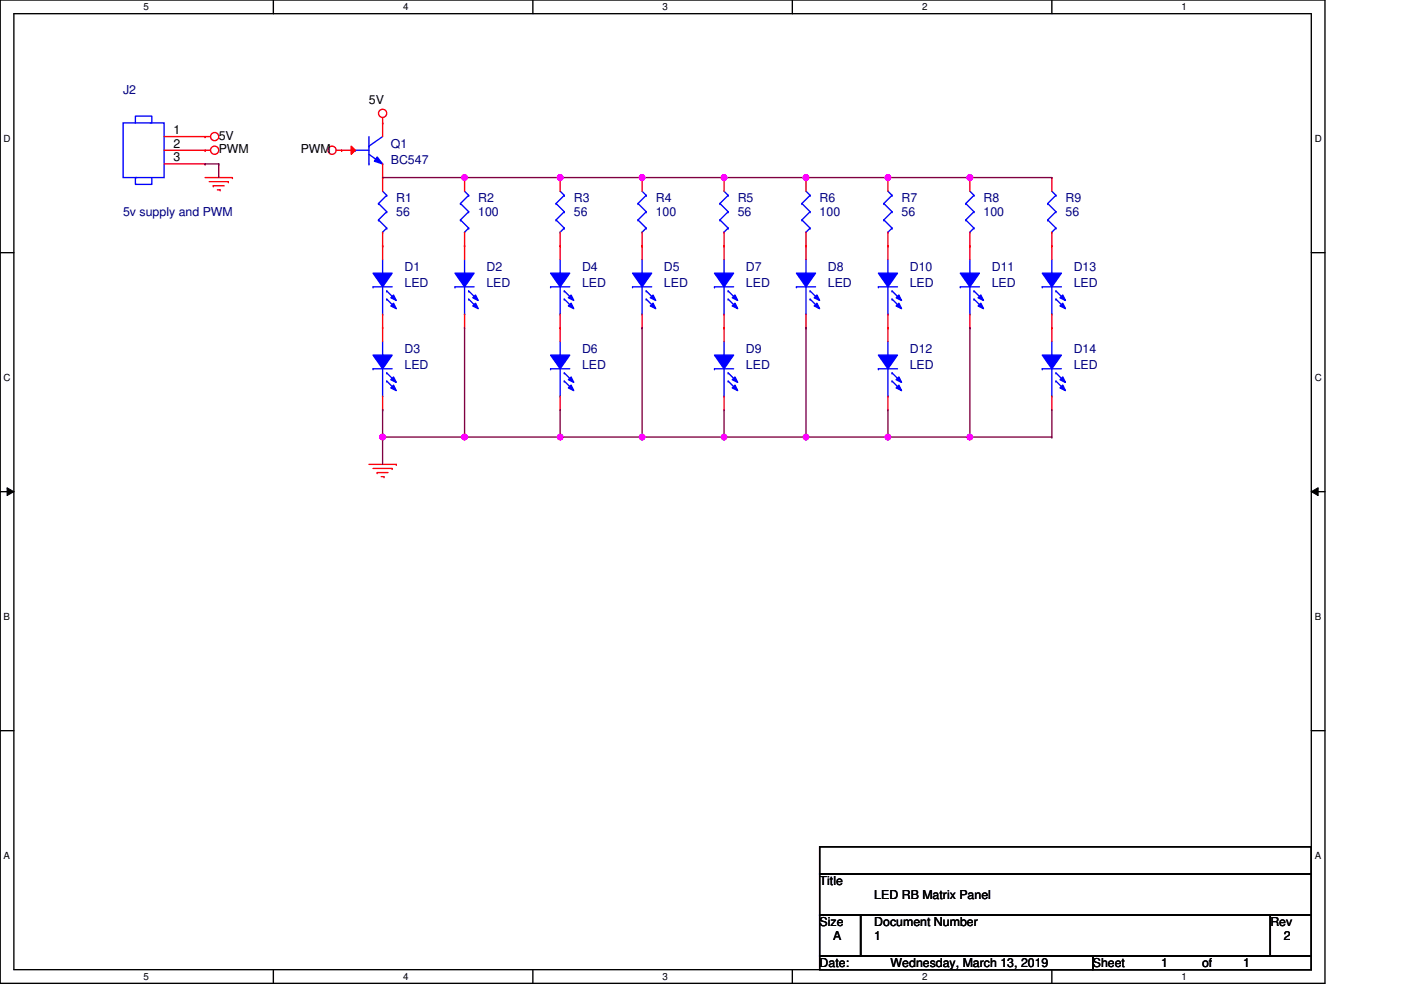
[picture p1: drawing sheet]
<svg xmlns="http://www.w3.org/2000/svg" width="297mm" height="210mm" viewBox="0 0 297 210" stroke-linecap="round" stroke-linejoin="round" font-family="sans-serif">
<path d="M0 0h280.9v208.5h-280.9zM2.9 2.9h275.1v202.7h-275.1z" fill="none" stroke="#000" stroke-width=".29"/>
<g fill="#fff">
<path d="M30.4 .3h1.2v2.3h-1.2z"/>
<path d="M30.4 205.9h1.2v2.3h-1.2z"/>
</g>
<path d="M58 0v2.9M58 205.6v2.9" fill="none" stroke="#000" stroke-width=".29"/>
<g fill="#fff">
<path d="M85.5 .3h1.1v2.3h-1.1z"/>
<path d="M85.5 205.9h1.1v2.3h-1.1z"/>
</g>
<path d="M113 0v2.9M113 205.6v2.9" fill="none" stroke="#000" stroke-width=".29"/>
<g fill="#fff">
<path d="M140.5 .3h1.1v2.3h-1.1z"/>
<path d="M140.5 205.9h1.1v2.3h-1.1z"/>
</g>
<path d="M168 0v2.9M168 205.6v2.9" fill="none" stroke="#000" stroke-width=".29"/>
<g fill="#fff">
<path d="M195.5 .3h1.2v2.3h-1.2z"/>
<path d="M195.5 205.9h1.2v2.3h-1.2z"/>
</g>
<path d="M223 0v2.9M223 205.6v2.9" fill="none" stroke="#000" stroke-width=".29"/>
<g fill="#fff">
<path d="M250.5 .3h1.2v2.3h-1.2z"/>
<path d="M250.5 205.9h1.2v2.3h-1.2z"/>
<path d="M.8 28.2h1.5v2.4h-1.5z"/>
<path d="M278.7 28.2h1.5v2.4h-1.5z"/>
<path d="M.8 78.9h1.5v2.3h-1.5z"/>
<path d="M278.7 78.9h1.5v2.3h-1.5z"/>
</g>
<path d="M0 53.6h2.9M278 53.6h2.9" fill="none" stroke="#000" stroke-width=".29"/>
<g fill="#fff">
<path d="M.8 129.6h1.4v2.3h-1.4z"/>
<path d="M278.7 129.6h1.4v2.3h-1.4z"/>
</g>
<path d="M0 104.2h2.9M278 104.2h2.9" fill="none" stroke="#000" stroke-width=".29"/>
<path d="M1.5 103.4l1.4 .8-1.4 .9zM278 104.2l1.5-.8v1.7z" fill="#000"/>
<path d="M1.5 103.4l1.4 .8-1.4 .9zM278 104.2l1.5-.8v1.7z" fill="none" stroke="#000" stroke-width=".21"/>
<g fill="#fff">
<path d="M.8 180.3h1.4v2.3h-1.4z"/>
<path d="M278.7 180.3h1.4v2.3h-1.4z"/>
</g>
<path d="M0 154.9h2.9M278 154.9h2.9M173.8 179.5h104.2v5.8h-104.2zM173.8 194h8.7v8.7h-8.7zM173.8 185.3h104.2v8.7h-104.2zM182.5 194h86.8v8.7h-86.8zM269.3 194h8.7v8.7h-8.7zM173.8 202.7h57.9v2.9h-57.9zM231.7 202.7h46.3v2.9h-46.3z" fill="none" stroke="#000" stroke-width=".29"/>
<g fill="none" stroke="#f00" stroke-width=".29">
<path d="M43.5 29h.1M43.5 31.9h.1M43.5 37.6h5.8M43.5 29h1.1M43.5 31.9h1.1M44.3 38.5h4.1M45.2 39.4h.1M45.2 39.4h2.3M48.4 38.5h.1M49.3 37.6h.1M71.3 31.9h1.1M72.4 31.9h.1"/>
<path d="M81.1 26.1h.1M81.1 24.9v1.2M46.1 40.3h.6M46.7 40.3h.1M78.2 98.5h5.8M79.1 99.3h4M83.1 99.3h.1M84 98.5h.1M80 100.2h.1M80 100.2h2.3M80.8 101.1h.6M81.4 101.1h.1"/>
<circle cx="45.5" cy="31.9" r=".87"/>
<circle cx="45.5" cy="29" r=".87"/>
<circle cx="70.4" cy="31.9" r=".87"/>
<circle cx="81.1" cy="24" r=".87"/>
</g>
<path d="M153.5 57.9h.1M153.5 55v2.9M151.5 60.8h4M151.5 60.8h.1M153.5 66.6h.1M153.5 60.8v5.8" fill="none" stroke="#00f" stroke-width=".29"/>
<path d="M151.5 57.9h4l-2 2.9z" fill-rule="evenodd" fill="#00f"/>
<path d="M151.5 57.9h4l-2 2.9z" fill="none" stroke="#00f" stroke-width=".29"/>
<path d="M155.8 64.3l.6 1.1-1.1-.5z" fill-rule="evenodd" fill="#00f"/>
<path d="M155.8 64.3l.6 1.1-1.1-.5z" fill="none" stroke="#00f" stroke-width=".29"/>
<path d="M155.8 62.6l.6 1.1-1.1-.6z" fill-rule="evenodd" fill="#00f"/>
<path d="M81.1 57.9h.1M81.1 55v2.9M79.1 60.8h.1M79.1 60.8h4M81.1 66.6h.1M81.1 60.8v5.8M154.4 61.7h.1M154.4 63.4h.1M154.4 61.7l1.7 1.7M154.4 63.4l1.7 1.8M155.8 62.6l.6 1.1-1.1-.6z" fill="none" stroke="#00f" stroke-width=".29"/>
<path d="M153.5 52.1h.1M153.5 52.1v2.9M153.5 69.5h.1M153.5 66.6v2.9" fill="none" stroke="#f00" stroke-width=".29"/>
<path d="M79.1 57.9h4l-2 2.9z" fill-rule="evenodd" fill="#00f"/>
<path d="M79.1 57.9h4l-2 2.9z" fill="none" stroke="#00f" stroke-width=".29"/>
<path d="M83.4 64.3l.6 1.1-1.1-.5z" fill-rule="evenodd" fill="#00f"/>
<path d="M83.4 64.3l.6 1.1-1.1-.5z" fill="none" stroke="#00f" stroke-width=".29"/>
<path d="M83.4 62.6l.6 1.1-1.1-.6z" fill-rule="evenodd" fill="#00f"/>
<g fill="none" stroke="#00f" stroke-width=".29">
<path d="M98.5 57.9h.1M98.5 55v2.9M170 43.1h.1M170 46.6h.1M170 43.1l1.8 1.8M170 46.6l1.8 1.8M170.9 49.2h.1M170.9 40.5l.9 .9M171.8 41.4h.1M171.8 44.9h.1M171.8 48.4h.1M171.8 41.4l-1.8 1.7"/>
<path d="M171.8 44.9l-1.8 1.7M171.8 48.4l-.9 .8M82 61.7h.1M82 63.4h.1M82 61.7l1.7 1.7M82 63.4l1.7 1.8M83.4 62.6l.6 1.1-1.1-.6zM96.5 60.8h.1M96.5 60.8h4M98.5 66.6h.1M98.5 60.8v5.8"/>
</g>
<path d="M170.9 37.6h.1M170.9 37.6v2.9M81.1 52.1h.1M81.1 52.1v2.9M170.9 52.1h.1M170.9 49.2v2.9M81.1 69.5h.1M81.1 66.6v2.9" fill="none" stroke="#f00" stroke-width=".29"/>
<path d="M96.5 57.9h4l-2 2.9z" fill-rule="evenodd" fill="#00f"/>
<path d="M96.5 57.9h4l-2 2.9z" fill="none" stroke="#00f" stroke-width=".29"/>
<path d="M100.8 64.3l.6 1.1-1.2-.5z" fill-rule="evenodd" fill="#00f"/>
<path d="M100.8 64.3l.6 1.1-1.2-.5z" fill="none" stroke="#00f" stroke-width=".29"/>
<path d="M100.8 62.6l.6 1.1-1.2-.6z" fill-rule="evenodd" fill="#00f"/>
<path d="M79.1 78.2h.1M79.1 78.2h4M81.1 75.3h.1M81.1 72.4v2.9M81.1 78.2v5.8M99.4 61.7h.1M99.4 63.4h.1M99.4 61.7l1.7 1.7M99.4 63.4l1.7 1.8M100.8 62.6l.6 1.1-1.2-.6zM81.1 84h.1" fill="none" stroke="#00f" stroke-width=".29"/>
<path d="M98.5 52.1h.1M98.5 52.1v2.9M98.5 69.5h.1M98.5 66.6v2.9" fill="none" stroke="#f00" stroke-width=".29"/>
<path d="M79.1 75.3h4l-2 2.9z" fill-rule="evenodd" fill="#00f"/>
<path d="M79.1 75.3h4l-2 2.9z" fill="none" stroke="#00f" stroke-width=".29"/>
<path d="M83.4 81.7l.6 1.1-1.1-.6z" fill-rule="evenodd" fill="#00f"/>
<path d="M83.4 81.7l.6 1.1-1.1-.6z" fill="none" stroke="#00f" stroke-width=".29"/>
<path d="M83.4 79.9l.6 1.2-1.1-.6z" fill-rule="evenodd" fill="#00f"/>
<g fill="none" stroke="#00f" stroke-width=".29">
<path d="M152.6 43.1h.1M152.6 46.6h.1M152.6 43.1l1.8 1.8M152.6 46.6l1.8 1.8M153.5 40.5l.9 .9M153.5 49.2h.1M154.4 41.4h.1M154.4 44.9h.1M154.4 48.4h.1M154.4 41.4l-1.8 1.7M154.4 44.9l-1.8 1.7M154.4 48.4l-.9 .8"/>
<path d="M82 79.1h.1M82 79.1l1.7 1.7M83.4 79.9l.6 1.2-1.1-.6zM116.7 78.2h4.1M116.7 78.2h.1M118.8 75.3h.1M118.8 72.4v2.9M118.8 78.2v5.8M82 80.8h.1M82 80.8l1.7 1.7M118.8 84h.1"/>
</g>
<path d="M153.5 37.6h.1M153.5 37.6v2.9M153.5 52.1h.1M153.5 49.2v2.9M81.1 69.5h.1M81.1 69.5v2.9M81.1 86.9h.1M81.1 84v2.9" fill="none" stroke="#f00" stroke-width=".29"/>
<path d="M116.7 75.3h4.1l-2 2.9z" fill-rule="evenodd" fill="#00f"/>
<path d="M116.7 75.3h4.1l-2 2.9z" fill="none" stroke="#00f" stroke-width=".29"/>
<path d="M121.1 81.7l.6 1.1-1.2-.6z" fill-rule="evenodd" fill="#00f"/>
<path d="M121.1 81.7l.6 1.1-1.2-.6z" fill="none" stroke="#00f" stroke-width=".29"/>
<path d="M121.1 79.9l.6 1.2-1.2-.6z" fill-rule="evenodd" fill="#00f"/>
<path d="M119.6 79.1h.1M119.6 79.1l1.8 1.7M121.1 79.9l.6 1.2-1.2-.6zM221 78.2h4M221 78.2h.1M223 75.3h.1M223 72.4v2.9M223 78.2v5.8M119.6 80.8h.1M119.6 80.8l1.8 1.7M223 84h.1" fill="none" stroke="#00f" stroke-width=".29"/>
<path d="M118.8 69.5h.1M118.8 69.5v2.9M118.8 86.9h.1M118.8 84v2.9" fill="none" stroke="#f00" stroke-width=".29"/>
<path d="M221 75.3h4l-2 2.9z" fill-rule="evenodd" fill="#00f"/>
<path d="M221 75.3h4l-2 2.9z" fill="none" stroke="#00f" stroke-width=".29"/>
<path d="M225.3 81.7l.6 1.1-1.2-.6z" fill-rule="evenodd" fill="#00f"/>
<path d="M225.3 81.7l.6 1.1-1.2-.6z" fill="none" stroke="#00f" stroke-width=".29"/>
<path d="M224.7 80.5l.6-.6 .6 1.2z" fill-rule="evenodd" fill="#00f"/>
<path d="M136.1 57.9h.1M136.1 55v2.9M134.1 60.8h.1M134.1 60.8h4.1M136.1 66.6h.1M136.1 60.8v5.8M223.9 79.1h.1M223.9 79.1l1.7 1.7M223.9 80.8h.1M223.9 80.8l1.7 1.7M224.7 80.5l.6-.6 .6 1.2z" fill="none" stroke="#00f" stroke-width=".29"/>
<path d="M223 69.5h.1M223 69.5v2.9M223 86.9h.1M223 84v2.9" fill="none" stroke="#f00" stroke-width=".29"/>
<path d="M134.1 57.9h4.1l-2.1 2.9z" fill-rule="evenodd" fill="#00f"/>
<path d="M134.1 57.9h4.1l-2.1 2.9z" fill="none" stroke="#00f" stroke-width=".29"/>
<path d="M137.9 64.9l.6-.6 .5 1.1z" fill-rule="evenodd" fill="#00f"/>
<path d="M137.9 64.9l.6-.6 .5 1.1z" fill="none" stroke="#00f" stroke-width=".29"/>
<path d="M137.9 63.1l.6-.5 .5 1.1z" fill-rule="evenodd" fill="#00f"/>
<g fill="none" stroke="#00f" stroke-width=".29">
<path d="M26.1 26.1h8.7v11.5h-8.7zM28.7 26.1v-1.5h3.5v1.5h-.3M29 37.6h-.3v1.5h3.5v-1.5M223 57.9h.1M223 55v2.9M137 61.7l1.7 1.7M137 63.4l1.7 1.8M137 61.7h.1M137 63.4h.1M137.9 63.1l.6-.5 .5 1.1zM221 60.8h4M221 60.8h.1"/>
<path d="M223 66.6h.1M223 60.8v5.8"/>
</g>
<path d="M34.8 29h8.7M34.8 31.9h8.7M34.8 34.8h8.7M43.5 29h.1M43.5 31.9h.1M43.5 34.8h.1M136.1 52.1h.1M136.1 52.1v2.9M136.1 69.5h.1M136.1 66.6v2.9" fill="none" stroke="#f00" stroke-width=".29"/>
<path d="M221 57.9h4l-2 2.9z" fill-rule="evenodd" fill="#00f"/>
<path d="M221 57.9h4l-2 2.9z" fill="none" stroke="#00f" stroke-width=".29"/>
<path d="M224.7 64.9l.6-.6 .6 1.1z" fill-rule="evenodd" fill="#00f"/>
<path d="M224.7 64.9l.6-.6 .6 1.1z" fill="none" stroke="#00f" stroke-width=".29"/>
<path d="M224.7 63.1l.6-.5 .6 1.1z" fill-rule="evenodd" fill="#00f"/>
<path d="M118.8 57.9h.1M118.8 55v2.9M116.7 60.8h4.1M116.7 60.8h.1M118.8 66.6h.1M118.8 60.8v5.8M223.9 61.7h.1M223.9 63.4h.1M223.9 61.7l1.7 1.7M223.9 63.4l1.7 1.8M224.7 63.1l.6-.5 .6 1.1z" fill="none" stroke="#00f" stroke-width=".29"/>
<path d="M223 52.1h.1M223 52.1v2.9M223 69.5h.1M223 66.6v2.9" fill="none" stroke="#f00" stroke-width=".29"/>
<path d="M116.7 57.9h4.1l-2 2.9z" fill-rule="evenodd" fill="#00f"/>
<path d="M116.7 57.9h4.1l-2 2.9z" fill="none" stroke="#00f" stroke-width=".29"/>
<path d="M121.1 64.3l.6 1.1-1.2-.5z" fill-rule="evenodd" fill="#00f"/>
<path d="M121.1 64.3l.6 1.1-1.2-.5z" fill="none" stroke="#00f" stroke-width=".29"/>
<path d="M121.1 62.6l.6 1.1-1.2-.6z" fill-rule="evenodd" fill="#00f"/>
<g fill="none" stroke="#00f" stroke-width=".29">
<path d="M75.3 31.9h.1M75.3 31.9h2.9M78.2 31h.1M78.2 34.8h.1M78.2 32.7l2.9 2.1M78.2 29v5.8M81.1 34.8h.1M81.1 29l-2.9 2M117.9 43.1l1.7 1.8M117.9 46.6l1.7 1.8M117.9 43.1h.1M117.9 46.6h.1"/>
<path d="M118.8 49.2h.1M118.8 40.5l.8 .9M119.6 41.4h.1M119.6 44.9h.1M119.6 48.4h.1M119.6 41.4l-1.7 1.7M119.6 44.9l-1.7 1.7M119.6 48.4l-.8 .8M135.3 43.1h.1M135.3 46.6h.1M135.3 43.1l1.7 1.8M135.3 46.6l1.7 1.8"/>
<path d="M136.1 49.2h.1M136.1 40.5l.9 .9M137 41.4h.1M137 44.9h.1M137 48.4h.1M137 41.4l-1.7 1.7M137 44.9l-1.7 1.7M137 48.4l-.9 .8M222.1 43.1l1.8 1.8M222.1 46.6l1.8 1.8M222.1 43.1h.1M222.1 46.6h.1"/>
<path d="M223 49.2h.1M223 40.5l.9 .9M223.9 41.4h.1M223.9 44.9h.1M223.9 48.4h.1M223.9 41.4l-1.8 1.7M223.9 44.9l-1.8 1.7M223.9 48.4l-.9 .8M119.6 61.7h.1M119.6 63.4h.1M119.6 61.7l1.8 1.7M119.6 63.4l1.8 1.8"/>
<path d="M121.1 62.6l.6 1.1-1.2-.6z"/>
</g>
<g fill="none" stroke="#f00" stroke-width=".29">
<path d="M118.8 37.6h.1M118.8 37.6v2.9M136.1 37.6h.1M136.1 37.6v2.9M223 37.6h.1M223 37.6v2.9M118.8 52.1h.1M118.8 49.2v5.8M136.1 52.1h.1M136.1 49.2v2.9M223 52.1h.1M223 49.2v2.9"/>
<path d="M118.8 69.5h.1M118.8 66.6v2.9"/>
</g>
<path d="M80 33.3l1.1 1.5-1.7-.6z" fill="#00f"/>
<path d="M80 33.3l1.1 1.5-1.7-.6z" fill="none" stroke="#00f" stroke-width=".29"/>
<path d="M81.1 26.1h.1M81.1 37.6h.1M81.1 26.1v2.9M81.1 34.8v2.8" fill="none" stroke="#f00" stroke-width=".29"/>
<path d="M74.5 31l.8 .9-.8 .8z" fill="#f00"/>
<path d="M72.4 31.9h.1M72.4 31.9h2.9M74.5 31l.8 .9-.8 .8zM81.1 37.6h.1M81.1 37.6v2.9M98.5 37.6h.1M98.5 37.6v2.9M81.1 52.1h.1M81.1 49.2v2.9M98.5 52.1h.1M98.5 49.2v2.9" fill="none" stroke="#f00" stroke-width=".29"/>
<g fill="none" stroke="#00f" stroke-width=".29">
<path d="M80.3 43.1h.1M80.3 46.6h.1M80.3 43.1l1.7 1.8M80.3 46.6l1.7 1.8M81.1 49.2h.1M81.1 40.5l.9 .9M82 41.4h.1M82 44.9h.1M82 48.4h.1M82 41.4l-1.7 1.7M82 44.9l-1.7 1.7M82 48.4l-.9 .8"/>
<path d="M97.6 43.1h.1M97.6 46.6h.1M97.6 43.1l1.8 1.8M97.6 46.6l1.8 1.8M98.5 49.2h.1M98.5 40.5l.9 .9M99.4 41.4h.1M99.4 44.9h.1M99.4 48.4h.1M99.4 41.4l-1.8 1.7M99.4 44.9l-1.8 1.7M99.4 48.4l-.9 .8"/>
<path d="M186.2 78.2h.1M186.2 78.2h4.1M188.3 75.3h.1M188.3 72.4v2.9M188.3 78.2v5.8M188.3 84h.1"/>
</g>
<path d="M186.2 75.3h4.1l-2 2.9z" fill-rule="evenodd" fill="#00f"/>
<path d="M186.2 75.3h4.1l-2 2.9z" fill="none" stroke="#00f" stroke-width=".29"/>
<path d="M190.6 81.7l.6 1.1-1.2-.6z" fill-rule="evenodd" fill="#00f"/>
<path d="M190.6 81.7l.6 1.1-1.2-.6z" fill="none" stroke="#00f" stroke-width=".29"/>
<path d="M190.6 79.9l.6 1.2-1.2-.6z" fill-rule="evenodd" fill="#00f"/>
<path d="M205.6 57.9h.1M205.6 55v2.9M189.1 79.1h.1M189.1 79.1l1.8 1.7M190.6 79.9l.6 1.2-1.2-.6zM203.6 60.8h4.1M203.6 60.8h.1M205.6 66.6h.1M205.6 60.8v5.8M189.1 80.8h.1M189.1 80.8l1.8 1.7" fill="none" stroke="#00f" stroke-width=".29"/>
<path d="M188.3 69.5h.1M188.3 69.5v2.9M188.3 86.9h.1M188.3 84v2.9" fill="none" stroke="#f00" stroke-width=".29"/>
<path d="M203.6 57.9h4.1l-2.1 2.9z" fill-rule="evenodd" fill="#00f"/>
<path d="M203.6 57.9h4.1l-2.1 2.9z" fill="none" stroke="#00f" stroke-width=".29"/>
<path d="M208 64.3l.5 1.1-1.1-.5z" fill-rule="evenodd" fill="#00f"/>
<path d="M208 64.3l.5 1.1-1.1-.5z" fill="none" stroke="#00f" stroke-width=".29"/>
<path d="M208 62.6l.5 1.1-1.1-.6z" fill-rule="evenodd" fill="#00f"/>
<path d="M188.3 57.9h.1M188.3 55v2.9M186.2 60.8h.1M186.2 60.8h4.1M188.3 66.6h.1M188.3 60.8v5.8M206.5 61.7h.1M206.5 63.4h.1M206.5 61.7l1.7 1.7M206.5 63.4l1.7 1.8M208 62.6l.5 1.1-1.1-.6z" fill="none" stroke="#00f" stroke-width=".29"/>
<path d="M205.6 52.1h.1M205.6 52.1v2.9M205.6 69.5h.1M205.6 66.6v2.9" fill="none" stroke="#f00" stroke-width=".29"/>
<path d="M186.2 57.9h4.1l-2 2.9z" fill-rule="evenodd" fill="#00f"/>
<path d="M186.2 57.9h4.1l-2 2.9z" fill="none" stroke="#00f" stroke-width=".29"/>
<path d="M190.6 64.3l.6 1.1-1.2-.5z" fill-rule="evenodd" fill="#00f"/>
<path d="M190.6 64.3l.6 1.1-1.2-.5z" fill="none" stroke="#00f" stroke-width=".29"/>
<path d="M190.6 62.6l.6 1.1-1.2-.6z" fill-rule="evenodd" fill="#00f"/>
<g fill="none" stroke="#00f" stroke-width=".29">
<path d="M187.4 43.1l1.7 1.8M187.4 46.6l1.7 1.8M187.4 43.1h.1M187.4 46.6h.1M188.3 49.2h.1M188.3 40.5l.8 .9M189.1 41.4h.1M189.1 44.9h.1M189.1 48.4h.1M189.1 41.4l-1.7 1.7M189.1 44.9l-1.7 1.7M189.1 48.4l-.8 .8"/>
<path d="M204.8 43.1h.1M204.8 46.6h.1M204.8 43.1l1.7 1.8M204.8 46.6l1.7 1.8M205.6 40.5l.9 .9M205.6 49.2h.1M206.5 41.4h.1M206.5 44.9h.1M206.5 48.4h.1M206.5 41.4l-1.7 1.7M206.5 44.9l-1.7 1.7M206.5 48.4l-.9 .8"/>
<path d="M151.5 78.2h4M151.5 78.2h.1M153.5 75.3h.1M153.5 72.4v2.9M153.5 78.2v5.8M189.1 61.7h.1M189.1 63.4h.1M189.1 61.7l1.8 1.7M189.1 63.4l1.8 1.8M190.6 62.6l.6 1.1-1.2-.6zM153.5 84h.1"/>
</g>
<path d="M188.3 37.6h.1M188.3 37.6v2.9M205.6 37.6h.1M205.6 37.6v2.9M188.3 52.1h.1M188.3 49.2v5.8M205.6 52.1h.1M205.6 49.2v2.9M188.3 69.5h.1M188.3 66.6v2.9" fill="none" stroke="#f00" stroke-width=".29"/>
<path d="M151.5 75.3h4l-2 2.9z" fill-rule="evenodd" fill="#00f"/>
<path d="M151.5 75.3h4l-2 2.9z" fill="none" stroke="#00f" stroke-width=".29"/>
<path d="M155.8 81.7l.6 1.1-1.1-.6z" fill-rule="evenodd" fill="#00f"/>
<path d="M155.8 81.7l.6 1.1-1.1-.6z" fill="none" stroke="#00f" stroke-width=".29"/>
<path d="M155.8 79.9l.6 1.2-1.1-.6z" fill-rule="evenodd" fill="#00f"/>
<path d="M170.9 57.9h.1M170.9 55v2.9M154.4 79.1h.1M154.4 79.1l1.7 1.7M155.8 79.9l.6 1.2-1.1-.6zM168.9 60.8h4M168.9 60.8h.1M170.9 66.6h.1M170.9 60.8v5.8M154.4 80.8h.1M154.4 80.8l1.7 1.7" fill="none" stroke="#00f" stroke-width=".29"/>
<path d="M153.5 69.5h.1M153.5 69.5v2.9M153.5 86.9h.1M153.5 84v2.9" fill="none" stroke="#f00" stroke-width=".29"/>
<path d="M168.9 57.9h4l-2 2.9z" fill-rule="evenodd" fill="#00f"/>
<path d="M168.9 57.9h4l-2 2.9z" fill="none" stroke="#00f" stroke-width=".29"/>
<path d="M173.2 64.3l.6 1.1-1.2-.5z" fill-rule="evenodd" fill="#00f"/>
<path d="M173.2 64.3l.6 1.1-1.2-.5z" fill="none" stroke="#00f" stroke-width=".29"/>
<path d="M173.2 62.6l.6 1.1-1.2-.6z" fill-rule="evenodd" fill="#00f"/>
<path d="M171.8 61.7l1.7 1.7M171.8 63.4l1.7 1.8M171.8 61.7h.1M171.8 63.4h.1M173.2 62.6l.6 1.1-1.2-.6z" fill="none" stroke="#00f" stroke-width=".29"/>
<path d="M170.9 52.1h.1M170.9 52.1v2.9M170.9 69.5h.1M170.9 66.6v2.9" fill="none" stroke="#f00" stroke-width=".29"/>
<path d="M43.5 34.8h.1M43.5 34.8h2.9M46.4 34.8h.1M46.4 34.8v2.8M98.5 37.6h.1M118.8 37.6h.1M136.1 37.6h.1M136.1 37.6h-55M153.5 37.6h17.4M170.9 37.6h.1M188.3 37.6h17.3M205.6 37.6h.1" fill="none" stroke="#7f0040" stroke-width=".29"/>
<circle cx="98.5" cy="37.6" r=".58" fill="#f0f"/>
<circle cx="98.5" cy="37.6" r=".58" fill="none" stroke="#f0f" stroke-width=".29"/>
<circle cx="118.8" cy="37.6" r=".58" fill="#f0f"/>
<circle cx="118.8" cy="37.6" r=".58" fill="none" stroke="#f0f" stroke-width=".29"/>
<path d="M136.1 37.6h17.4M153.5 37.6h.1" fill="none" stroke="#7f0040" stroke-width=".29"/>
<circle cx="136.1" cy="37.6" r=".58" fill="#f0f"/>
<circle cx="136.1" cy="37.6" r=".58" fill="none" stroke="#f0f" stroke-width=".29"/>
<circle cx="153.5" cy="37.6" r=".58" fill="#f0f"/>
<circle cx="153.5" cy="37.6" r=".58" fill="none" stroke="#f0f" stroke-width=".29"/>
<path d="M170.9 37.6h17.4M188.3 37.6h.1" fill="none" stroke="#7f0040" stroke-width=".29"/>
<circle cx="170.9" cy="37.6" r=".58" fill="#f0f"/>
<circle cx="170.9" cy="37.6" r=".58" fill="none" stroke="#f0f" stroke-width=".29"/>
<circle cx="188.3" cy="37.6" r=".58" fill="#f0f"/>
<circle cx="188.3" cy="37.6" r=".58" fill="none" stroke="#f0f" stroke-width=".29"/>
<path d="M205.6 37.6h17.4M223 37.6h.1" fill="none" stroke="#7f0040" stroke-width=".29"/>
<circle cx="205.6" cy="37.6" r=".58" fill="#f0f"/>
<circle cx="205.6" cy="37.6" r=".58" fill="none" stroke="#f0f" stroke-width=".29"/>
<path d="M98.5 69.5v23.2M81.1 92.7h.1M81.1 86.9h.1M81.1 92.7h17.4M81.1 86.9v5.8M98.5 92.7h.1" fill="none" stroke="#7f0040" stroke-width=".29"/>
<circle cx="81.1" cy="92.7" r=".58" fill="#f0f"/>
<circle cx="81.1" cy="92.7" r=".58" fill="none" stroke="#f0f" stroke-width=".29"/>
<path d="M98.5 92.7h20.3M118.8 92.7h.1" fill="none" stroke="#7f0040" stroke-width=".29"/>
<circle cx="98.5" cy="92.7" r=".58" fill="#f0f"/>
<circle cx="98.5" cy="92.7" r=".58" fill="none" stroke="#f0f" stroke-width=".29"/>
<circle cx="118.8" cy="92.7" r=".58" fill="#f0f"/>
<circle cx="118.8" cy="92.7" r=".58" fill="none" stroke="#f0f" stroke-width=".29"/>
<path d="M136.1 69.5h.1M136.1 69.5v23.2h17.4M153.5 92.7h.1" fill="none" stroke="#7f0040" stroke-width=".29"/>
<circle cx="136.1" cy="92.7" r=".58" fill="#f0f"/>
<circle cx="136.1" cy="92.7" r=".58" fill="none" stroke="#f0f" stroke-width=".29"/>
<circle cx="153.5" cy="92.7" r=".58" fill="#f0f"/>
<circle cx="153.5" cy="92.7" r=".58" fill="none" stroke="#f0f" stroke-width=".29"/>
<path d="M170.9 69.5h.1M170.9 69.5v23.2" fill="none" stroke="#7f0040" stroke-width=".29"/>
<circle cx="170.9" cy="92.7" r=".58" fill="#f0f"/>
<circle cx="170.9" cy="92.7" r=".58" fill="none" stroke="#f0f" stroke-width=".29"/>
<path d="M170.9 92.7h17.4M188.3 92.7h.1" fill="none" stroke="#7f0040" stroke-width=".29"/>
<circle cx="188.3" cy="92.7" r=".58" fill="#f0f"/>
<circle cx="188.3" cy="92.7" r=".58" fill="none" stroke="#f0f" stroke-width=".29"/>
<path d="M205.6 69.5h.1M205.6 69.5v23.2M205.6 92.7h17.4M205.6 92.7h.1M223 92.7h.1M223 86.9v5.8" fill="none" stroke="#7f0040" stroke-width=".29"/>
<circle cx="205.6" cy="92.7" r=".58" fill="#f0f"/>
<circle cx="205.6" cy="92.7" r=".58" fill="none" stroke="#f0f" stroke-width=".29"/>
<g fill="none" stroke="#7f0040" stroke-width=".29">
<path d="M81.1 92.7h.1M81.1 92.7v5.8M118.8 92.7h17.3M118.8 92.7h.1M118.8 86.9v5.8M136.1 92.7h.1M153.5 92.7h17.4M153.5 92.7h.1M153.5 86.9v5.8M170.9 92.7h.1M188.3 92.7h.1M188.3 86.9v5.8"/>
<path d="M188.3 92.7h17.3M205.6 92.7h.1"/>
</g>
<circle cx="98.5" cy="37.6" r=".58" fill="#f0f"/>
<circle cx="98.5" cy="37.6" r=".58" fill="none" stroke="#f0f" stroke-width=".29"/>
<circle cx="118.8" cy="37.6" r=".58" fill="#f0f"/>
<circle cx="118.8" cy="37.6" r=".58" fill="none" stroke="#f0f" stroke-width=".29"/>
<circle cx="136.1" cy="37.6" r=".58" fill="#f0f"/>
<circle cx="136.1" cy="37.6" r=".58" fill="none" stroke="#f0f" stroke-width=".29"/>
<circle cx="153.5" cy="37.6" r=".58" fill="#f0f"/>
<circle cx="153.5" cy="37.6" r=".58" fill="none" stroke="#f0f" stroke-width=".29"/>
<circle cx="170.9" cy="37.6" r=".58" fill="#f0f"/>
<circle cx="170.9" cy="37.6" r=".58" fill="none" stroke="#f0f" stroke-width=".29"/>
<circle cx="188.3" cy="37.6" r=".58" fill="#f0f"/>
<circle cx="188.3" cy="37.6" r=".58" fill="none" stroke="#f0f" stroke-width=".29"/>
<circle cx="205.6" cy="37.6" r=".58" fill="#f0f"/>
<circle cx="205.6" cy="37.6" r=".58" fill="none" stroke="#f0f" stroke-width=".29"/>
<circle cx="81.1" cy="92.7" r=".58" fill="#f0f"/>
<circle cx="81.1" cy="92.7" r=".58" fill="none" stroke="#f0f" stroke-width=".29"/>
<circle cx="98.5" cy="92.7" r=".58" fill="#f0f"/>
<circle cx="98.5" cy="92.7" r=".58" fill="none" stroke="#f0f" stroke-width=".29"/>
<circle cx="118.8" cy="92.7" r=".58" fill="#f0f"/>
<circle cx="118.8" cy="92.7" r=".58" fill="none" stroke="#f0f" stroke-width=".29"/>
<circle cx="136.1" cy="92.7" r=".58" fill="#f0f"/>
<circle cx="136.1" cy="92.7" r=".58" fill="none" stroke="#f0f" stroke-width=".29"/>
<circle cx="153.5" cy="92.7" r=".58" fill="#f0f"/>
<circle cx="153.5" cy="92.7" r=".58" fill="none" stroke="#f0f" stroke-width=".29"/>
<circle cx="170.9" cy="92.7" r=".58" fill="#f0f"/>
<circle cx="170.9" cy="92.7" r=".58" fill="none" stroke="#f0f" stroke-width=".29"/>
<circle cx="188.3" cy="92.7" r=".58" fill="#f0f"/>
<circle cx="188.3" cy="92.7" r=".58" fill="none" stroke="#f0f" stroke-width=".29"/>
<circle cx="205.6" cy="92.7" r=".58" fill="#f0f"/>
<circle cx="205.6" cy="92.7" r=".58" fill="none" stroke="#f0f" stroke-width=".29"/>
<g font-size="2.6" fill="#00007f">
<text x="26.1" y="20">J2</text>
<text x="82.9" y="31.3">Q1</text>
<text x="82.9" y="34.8">BC547</text>
<text x="26.1" y="45.8">5v supply and PWM</text>
<text x="84" y="42.9">R1</text>
<text x="84" y="45.8">56</text>
<text x="101.4" y="42.9">R2</text>
<text x="101.4" y="45.8">100</text>
<text x="121.7" y="42.9">R3</text>
<text x="121.7" y="45.8">56</text>
<text x="139" y="42.9">R4</text>
<text x="139" y="45.8">100</text>
<text x="156.4" y="42.9">R5</text>
<text x="156.4" y="45.8">56</text>
<text x="173.8" y="42.9">R6</text>
<text x="173.8" y="45.8">100</text>
<text x="191.2" y="42.9">R7</text>
<text x="191.2" y="45.8">56</text>
<text x="208.5" y="42.9">R8</text>
<text x="208.5" y="45.8">100</text>
<text x="225.9" y="42.9">R9</text>
<text x="225.9" y="45.8">56</text>
<text x="85.8" y="57.4">D1</text>
<text x="103.1" y="57.4">D2</text>
<text x="123.4" y="57.4">D4</text>
<text x="140.8" y="57.4">D5</text>
<text x="158.1" y="57.4">D7</text>
<text x="175.5" y="57.4">D8</text>
<text x="192.9" y="57.4">D10</text>
<text x="210.3" y="57.4">D11</text>
<text x="227.6" y="57.4">D13</text>
<text x="85.8" y="60.9">LED</text>
<text x="103.1" y="60.9">LED</text>
<text x="123.4" y="60.9">LED</text>
<text x="140.8" y="60.9">LED</text>
<text x="158.1" y="60.9">LED</text>
<text x="175.5" y="60.9">LED</text>
<text x="192.9" y="60.9">LED</text>
<text x="210.3" y="60.9">LED</text>
<text x="227.6" y="60.9">LED</text>
<text x="85.8" y="74.8">D3</text>
<text x="123.4" y="74.8">D6</text>
<text x="158.1" y="74.8">D9</text>
<text x="192.9" y="74.8">D12</text>
<text x="227.6" y="74.8">D14</text>
<text x="85.8" y="78.2">LED</text>
<text x="123.4" y="78.2">LED</text>
<text x="158.1" y="78.2">LED</text>
<text x="192.9" y="78.2">LED</text>
<text x="227.6" y="78.2">LED</text>
</g>
<g font-size="2.6">
<text x="78.2" y="22.1">5V</text>
<text x="36.8" y="28.4">1</text>
<text x="46.4" y="29.6">5V</text>
<text x="36.8" y="31.3">2</text>
<text x="36.8" y="34.2">3</text>
<text x="46.4" y="32.5">PWM</text>
<text x="63.7" y="32.5">PWM</text>
<text x="173.8" y="187.7">Title</text>
<text x="185.4" y="190.6">LED RB Matrix Panel</text>
<text x="173.8" y="196.4">Size</text>
<text x="185.4" y="196.4">Document Number</text>
<text x="269.3" y="196.4">Rev</text>
<text x="176.7" y="199.3">A</text>
<text x="185.4" y="199.3">1</text>
<text x="272.2" y="199.3">2</text>
<text x="173.8" y="205.1">Date:</text>
<text x="188.8" y="205.1">Wednesday, March 13, 2019</text>
<text x="231.7" y="205.1">Sheet</text>
<text x="246.2" y="205.1">1</text>
<text x="254.9" y="205.1">of</text>
<text x="263.5" y="205.1">1</text>
</g>
<g font-size="2.1">
<text x="30.4" y="2.2">5</text>
<text x="85.5" y="2.2">4</text>
<text x="140.5" y="2.2">3</text>
<text x="195.5" y="2.2">2</text>
<text x="250.5" y="2.2">1</text>
<text x=".8" y="30.1">D</text>
<text x="278.7" y="30.1">D</text>
<text x=".8" y="80.8">C</text>
<text x="278.7" y="80.8">C</text>
<text x=".8" y="131.5">B</text>
<text x="278.7" y="131.5">B</text>
<text x=".8" y="182.1">A</text>
<text x="278.7" y="182.1">A</text>
<text x="30.4" y="207.8">5</text>
<text x="85.5" y="207.8">4</text>
<text x="140.5" y="207.8">3</text>
<text x="195.5" y="207.8">2</text>
<text x="250.5" y="207.8">1</text>
</g>
</svg>
